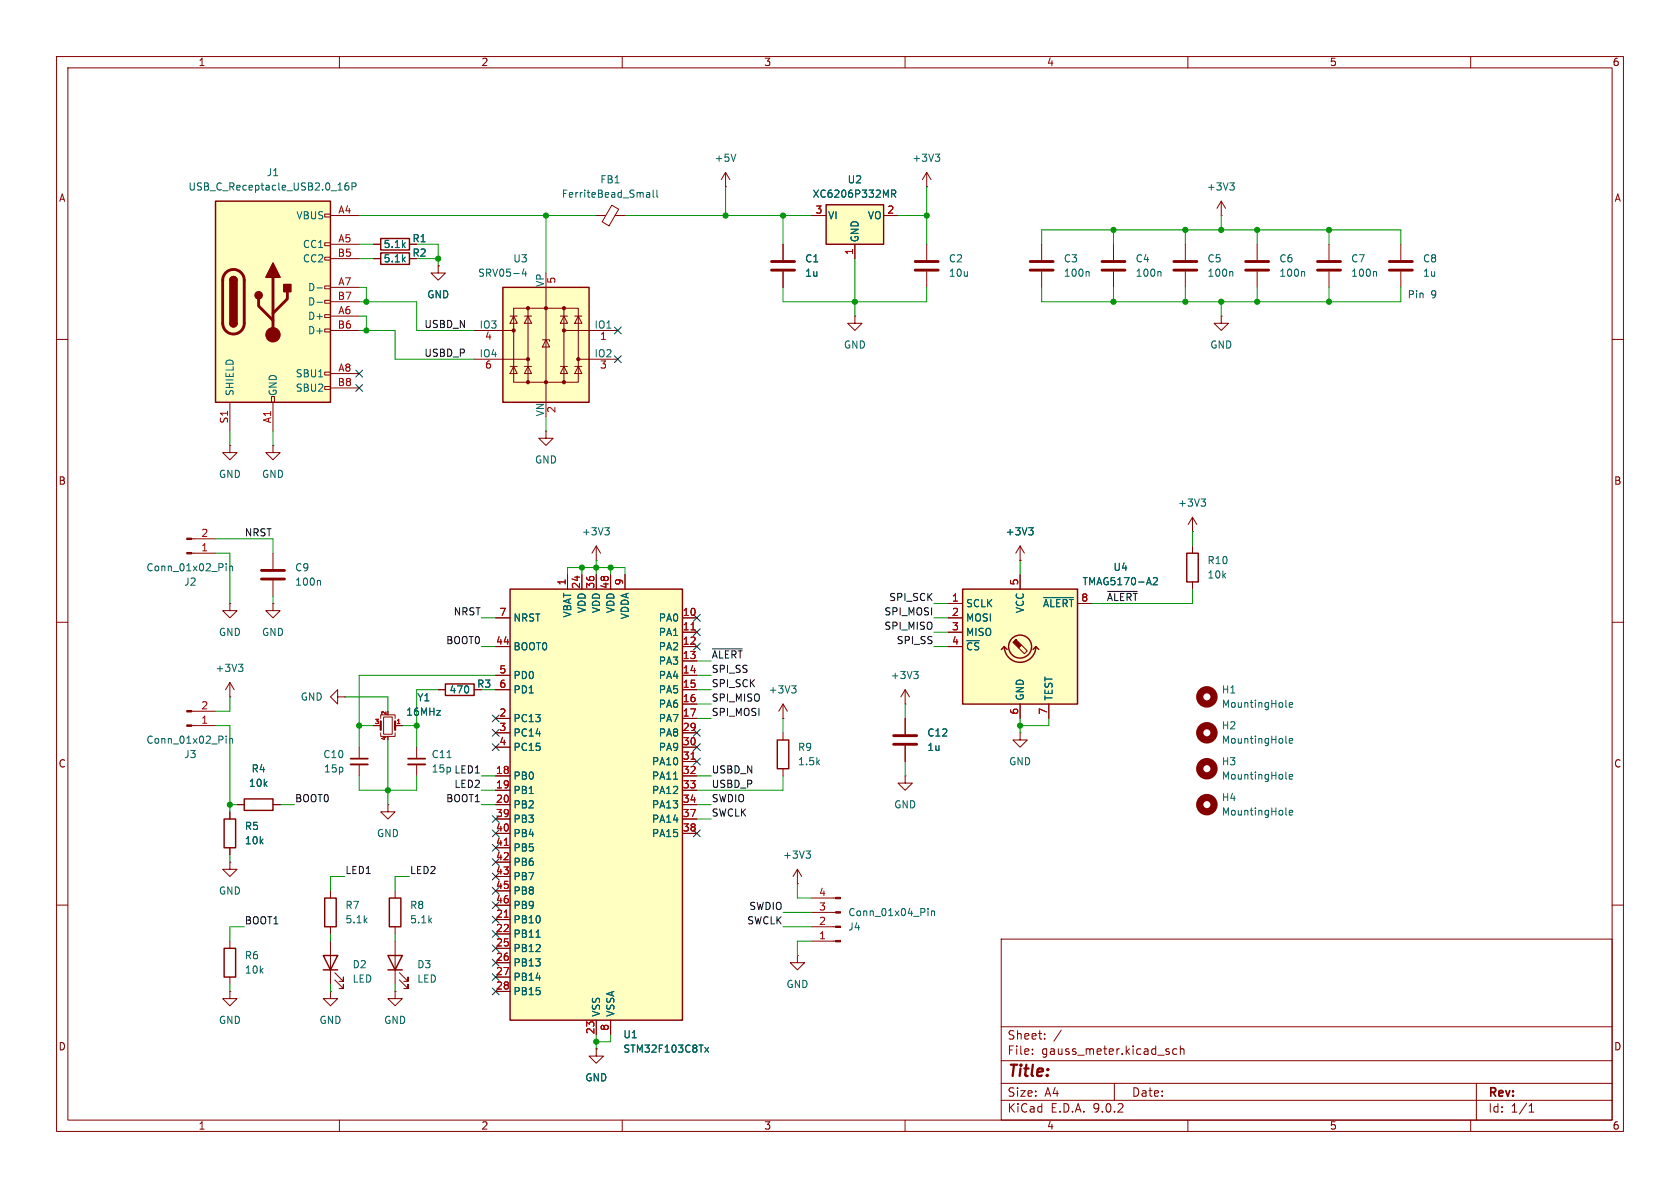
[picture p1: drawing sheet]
<svg xmlns="http://www.w3.org/2000/svg" width="297mm" height="210mm" viewBox="0 0 297 210" stroke-linecap="round" stroke-linejoin="round" font-family="sans-serif">
<g fill="none" stroke="#840000" stroke-width=".18">
<path d="M10 10h277v190h-277zM12 12h273v186h-273zM60 10v2M110 10v2M160 10v2M210 10v2M260 10v2M138.4 43.2v2.8M138.4 48v2.8M184.1 43.2v2.8M184.1 48v2.8M247.6 43.2v2.8"/>
<path d="M247.6 48v2.8M10 60h2M285 60h2M10 110h2M285 110h2M138.4 127h.1M138.4 124.5v2.5M138.4 124.5l-.7 1.2M138.4 124.5l.8 1.2M10 160h2M177 166h108v32h-108zM285 160h2"/>
<path d="M60 198v2M110 198v2M160 198v2M177 194.5h108M177 191.5h108M177 187.5h108M177 181.5h108M182.5 186.3v.1M182.5 185.5v.1M184.7 183.6v.1M184.7 182.8v.1M187.6 182.1l-1.3 2"/>
<path d="M197 191.5v3M206.5 185.9l.2 .2-.2 .3M206.5 185.4l.2 .1M208 185.5l-.4-.1-.3 .3v.4l.2 .2h.5M208.7 185.5l.2-.1 .3 .1 .1 .9M208.7 184.9v1.5M210 198v2M260 198v2M261 191.5v6.5M270.3 196.6h.9M270.3 195.5l.4-.4v1.5"/>
</g>
<path d="M136.4 46.2h4.1M136.4 47.8h4.1M182.1 46.2h4.1M182.1 47.8h4.1M245.6 46.2h4.1M245.6 47.8h4.1" fill="none" stroke="#840000" stroke-width=".51"/>
<path d="M192.4 48l.1 .2v.6M139.9 121.2h.8l-.4 .5M140.5 121.7l.2 .3v.3l-.2 .2" fill="none" stroke="#006464" stroke-width=".18"/>
<path d="M90.2 104.1h30.4v76.2h-30.4z" fill="#ffffc2"/>
<path d="M90.2 104.1h30.4v76.2h-30.4z" fill="none" stroke="#840000" stroke-width=".25"/>
<g fill="none" stroke="#840000" stroke-width=".18">
<path d="M87.6 109.2h2.6M87.6 114.3h2.6M87.6 119.4h2.6M100.3 101.6v2.5M102.9 101.6v2.5M105.4 101.6v2.5M107.9 101.6v2.5M110.5 101.6v2.5M120.6 109.2h2.6M120.6 114.3h2.6M120.6 119.4h2.6M120.6 111.8h2.6"/>
<path d="M120.6 116.8h2.6M87.6 121.9h2.6M87.6 127h2.6M87.6 129.5h2.6M87.6 132.1h2.6M87.6 137.2h2.6M87.6 139.7h2.6M120.6 121.9h2.6M120.6 127h2.6M120.6 129.5h2.6M120.6 132.1h2.6M120.6 137.2h2.6"/>
<path d="M120.6 139.7h2.6M120.6 124.5h2.6M120.6 134.6h2.6M87.6 142.2h2.6M87.6 144.8h2.6M87.6 147.3h2.6M87.6 149.9h2.6M87.6 152.4h2.6M87.6 154.9h2.6M87.6 157.5h2.6M120.6 142.2h2.6M120.6 144.8h2.6"/>
<path d="M120.6 147.3h2.6M87.6 160h2.6M87.6 162.6h2.6M87.6 165.1h2.6M87.6 167.6h2.6M87.6 170.2h2.6M87.6 172.7h2.6M87.6 175.3h2.6M105.4 180.3v2.6M107.9 180.3v2.6"/>
</g>
<path d="M122.2 111.3h.7M122.2 134.2h.7M89.1 149.4h.8M89.1 162.1h.8" fill="none" stroke="#a90000" stroke-width=".18"/>
<path d="M119.1 137.7h.7M94.8 165.7h.7M124.6 185.2l.7 .8M125.3 185.2l-.7 .8" fill="none" stroke="#006464" stroke-width=".18"/>
<path d="M146 36.2h10.2v7h-10.2z" fill="#ffffc2"/>
<path d="M146 36.2h10.2v7h-10.2z" fill="none" stroke="#840000" stroke-width=".25"/>
<path d="M105.4 38.1h1.7M108.2 36.3l1.2 .7-1.7 2.9-1.2-.7zM108.7 38.1h1.8M143.5 38.1h2.5M156.2 38.1h2.5M163.8 33h.1M163.8 30.5l-.7 1.3M163.8 30.5l.8 1.3M163.8 30.5v2.5M151.1 43.2v2.5" fill="none" stroke="#840000" stroke-width=".18"/>
<path d="M114.3 34.1h.5l.1 .8M114.3 34.8h.6M114.9 34.3l-.6 .1M115.5 33.6v1.1l.2 .2M116.1 33.6v1.1l.2 .2M157.6 34.3l.6-.1 .2-.2-.1-.3-.7-.1v1.3M157.9 34.3l.5 .6M165.3 27.2h.8l-.4 .5M165.9 27.7l.2 .3v.3l-.2 .2" fill="none" stroke="#006464" stroke-width=".18"/>
<path d="M88.9 50.8h15.2v20.3h-15.2z" fill="#ffffc2"/>
<g fill="none" stroke="#840000" stroke-width=".18">
<path d="M128.3 33h.1M128.3 30.5l-.8 1.3M128.3 30.5l.7 1.3M128.3 30.5v2.5M66 45.7h1.3M66 43.2h1.3M77.5 47v1.3h1.2l-1.2 1.2-1.3-1.2h1.3M77.5 47h.1M83.8 58.4h7M90.2 55.9h1.2M90.8 54.5h11.4v13.1h-11.4zM90.8 55.9l.6 1.3h-1.2z"/>
<path d="M92.7 55.9h1.3M93.3 55.9l.7 1.3h-1.3zM93.3 54.5v13.1M96.5 50.8v20.3M99.1 55.9h1.2M99.7 55.9l.6 1.3h-1.2zM99.7 54.5v13.1M99.7 58.4h9.5M101.6 55.9h1.3M102.2 55.9l.7 1.3h-1.3zM151.1 55.9v1.3h1.3l-1.3 1.2-1.2-1.2h1.2M151.1 55.9h.1"/>
<path d="M163.8 43.2v2.8M163.8 48v2.8M196.8 43.2v2.8M196.8 48v2.8M40.6 78.7v1.3h1.3l-1.3 1.3-1.2-1.3h1.2M40.6 78.7h.1M48.3 78.7v1.3h1.2l-1.2 1.3-1.3-1.3h1.3M48.3 78.7h.1M83.8 63.5h9.5M90.2 64.8h1.2M90.8 64.8l.6 1.2h-1.2zM92.7 64.8h1.3"/>
<path d="M93.3 64.8l.7 1.2h-1.3zM95.9 60.1h1.3v.2M96.5 60.1l.7 1.2h-1.3zM96.5 76.2v1.3h1.3l-1.3 1.2-1.3-1.2h1.3M96.5 76.2h.1M99.1 64.8h1.2M99.7 64.8l.6 1.2h-1.2zM101.6 64.8h1.3M102.2 64.8l.7 1.2h-1.3zM102.2 63.5h7M105.4 99.1h.1M105.4 96.5l-.8 1.3"/>
<path d="M105.4 96.5l.8 1.3M105.4 96.5v2.6M160 124.5h.1M160 121.9l-.7 1.3M160 121.9l.8 1.3M160 121.9v2.6"/>
</g>
<path d="M67.3 44.7h5.1v2h-5.1zM67.3 42.2h5.1v2h-5.1zM88.9 50.8h15.2v20.3h-15.2z" fill="none" stroke="#840000" stroke-width=".25"/>
<g fill="#840000" stroke="#840000" stroke-width=".18">
<circle cx="102.2" cy="63.5" r=".28"/>
<circle cx="99.7" cy="54.5" r=".28"/>
<circle cx="99.7" cy="58.4" r=".28"/>
<circle cx="99.7" cy="67.6" r=".28"/>
<circle cx="96.5" cy="54.5" r=".28"/>
<circle cx="96.5" cy="67.6" r=".28"/>
<circle cx="93.3" cy="54.5" r=".28"/>
<circle cx="93.3" cy="63.5" r=".28"/>
<circle cx="93.3" cy="67.6" r=".28"/>
<circle cx="90.8" cy="58.4" r=".28"/>
</g>
<path d="M130.1 27.2l-.4 1.3M92.6 47.5l-.3 .9h.8M92.9 48v.8M205.1 48l.1 .2v.6M106.9 93.3h.8l-.4 .5M107.5 93.8l.2 .2v.3l-.2 .3M161.5 118.7h.8l-.4 .5M162.1 119.2l.2 .2v.3l-.2 .3" fill="none" stroke="#006464" stroke-width=".18"/>
<path d="M161.8 46.2h4.1M161.8 47.8h4.1M194.8 46.2h4.1M194.8 47.8h4.1" fill="none" stroke="#840000" stroke-width=".51"/>
<path d="M38.1 35.6h20.3v35.5h-20.3z" fill="#ffffc2"/>
<g fill="none" stroke="#840000" stroke-width=".18">
<path d="M57.4 37.8h1v.6h-1zM58.4 38.1h5.1M215.9 38.1h.1M215.9 35.6l-.8 1.2M215.9 35.6l.8 1.2M215.9 35.6v2.5M57.4 42.9h1v.5h-1zM57.4 45.5h1v.5h-1zM57.4 50.5h1v.6h-1zM57.4 53.1h1v.5h-1zM57.4 55.6h1v.5h-1zM57.4 58.2h1v.5h-1z"/>
<path d="M58.4 43.2h5.1M58.4 45.7h5.1M58.4 50.8h5.1M58.4 53.3h5.1M58.4 55.9h5.1M58.4 58.4h5.1M209.5 43.2v2.8M209.5 48v2.8M215.9 55.9v1.3h1.3l-1.3 1.2-1.3-1.2h1.3M215.9 55.9h.1M222.2 43.2v2.8M222.2 48v2.8"/>
<path d="M234.9 43.2v2.8M234.9 48v2.8M40.6 71.1v5.1M48 70.1h.5v1h-.5zM48.3 71.1v5.1M57.4 65.8h1v.5h-1zM57.4 68.3h1v.5h-1zM58.4 66h5.1M58.4 68.6h5.1M33.9 97.8h4.2M33.9 95.3h4.2M48.3 97.8v2.8"/>
<path d="M40.6 106.7v1.3h1.3l-1.3 1.2-1.2-1.2h1.2M40.6 106.7h.1M48.3 106.7v1.3h1.2l-1.2 1.2-1.3-1.2h1.3M48.3 106.7h.1M48.3 102.6v2.8M33.9 128.3h4.2M33.9 125.7h4.2M40.6 123.2h.1M40.6 120.7v2.5M40.6 120.7l-.7 1.2M40.6 120.7l.8 1.2M59.7 123.2v-1.3l-1.3 1.3 1.3 1.3v-1.3h1.3"/>
<path d="M61 123.2h.1M63.5 132.1v2M63.5 135.1v2.1M66 128.3h1.3M67.3 129.5v.7h2.5v-.7M67.3 127v-.6h2.5v.6M67.8 126.7h1.5v3.1h-1.5zM69.8 128.3h1.3M73.7 132.1v2M73.7 135.1v2.1M77.5 121.9h1.2M138.4 129.5v1.3"/>
<path d="M138.4 135.9v1.3M160 137.2v1.2h1.3l-1.3 1.3-1.3-1.3h1.3M160 137.2h.1M40.6 152.4v1.3h1.3l-1.3 1.2-1.2-1.2h1.2M40.6 152.4h.1M40.6 143.5v1.3M40.6 149.9v1.2M41.9 142.2h1.3M48.3 142.2h1.2M58.4 157.5v1.3M68.6 142.2v1.3h1.2l-1.2 1.3-1.3-1.3h1.3M68.6 142.2h.1"/>
<path d="M69.8 157.5v1.3M141 156.2h.1M141 153.7l-.8 1.2M141 153.7l.7 1.2M141 153.7v2.5M143.5 158.8h4.2M58.4 163.8v1.3M69.8 163.8v1.3M69.8 166.4v7.6M70.6 173.2l1.5 1.6v-.8v.8h-.7M70.6 172l1.5 1.5v-.8v.8h-.7M141 168.9v1.3h1.2l-1.2 1.3-1.3-1.3h1.3"/>
<path d="M141 168.9h.1M143.5 166.4h4.2M143.5 163.8h4.2M143.5 161.3h4.2M105.4 185.4v1.3h1.3l-1.3 1.3-1.3-1.3h1.3M105.4 185.4h.1"/>
</g>
<path d="M38.1 35.6h20.3v35.5h-20.3zM40.6 49.5a.64 .64 0 0 1 .7-.6 .64 .64 0 0 1 .6 .6M40.6 57.2a.64 .64 0 0 0 .7 .6 .64 .64 0 0 0 .6-.6M78.7 120.9h5.1v2h-5.1zM137.4 130.8h2v5.1h-2zM39.6 144.8h2.1v5.1h-2.1zM43.2 141.2h5.1v2.1h-5.1zM57.4 158.8h2v5h-2zM68.8 158.8h2.1v5h-2.1zM68.6 168.9h2.5l-1.3 2.6zM68.6 171.5h2.5" fill="none" stroke="#840000" stroke-width=".25"/>
<path d="M39.9 48.2a1.9 1.9 0 0 1 2.1-.4 1.9 1.9 0 0 1 1.2 1.7v7.7a1.91 1.91 0 0 1-1.9 1.8 1.91 1.91 0 0 1-1.9-1.8v-7.8l.1-.7zM45.7 52.8v1.3l2.6 2.5M48.3 49v10.2M50.8 51.6v1.2l-2.5 2.6M207.5 46.2h4.1M207.5 47.8h4.1M220.2 46.2h4.1M220.2 47.8h4.1M232.9 46.2h4.1M232.9 47.8h4.1M46.2 100.8h4.1M46.2 102.4h4.1" fill="none" stroke="#840000" stroke-width=".51"/>
<g fill="#840000" stroke="#840000" stroke-width=".25">
<path d="M40.6 49.5h1.3v7.7h-1.3z"/>
<path d="M40.8 49.1a.64 .64 0 0 1 .7-.2 .64 .64 0 0 1 .4 .6h-1.3z"/>
<path d="M40.6 57.2h1.3a.64 .64 0 0 1-.6 .6 .64 .64 0 0 1-.7-.6z"/>
<path d="M48.3 46.5l1.2 2.5h-2.5z"/>
<path d="M50.2 50.3h1.2v1.3h-1.2z"/>
<circle cx="45.7" cy="52.2" r=".63"/>
</g>
<g fill="#840000" stroke="#840000" stroke-width=".18">
<path d="M33 97.7h.9v.2h-.9z"/>
<path d="M33 95.1h.9v.3h-.9z"/>
<path d="M33 128.1h.9v.3h-.9z"/>
<path d="M33 125.6h.9v.3h-.9z"/>
<path d="M147.7 166.2h.9v.3h-.9z"/>
<path d="M147.7 163.7h.9v.3h-.9z"/>
<path d="M147.7 161.2h.9v.2h-.9z"/>
<path d="M147.7 158.6h.9v.3h-.9z"/>
<circle cx="48.3" cy="59.2" r="1.27"/>
</g>
<g fill="none" stroke="#006464" stroke-width=".18">
<path d="M61.6 32.3l-.4 .1a.86 .86 0 0 0 0 1.2l.4-.1 .1-.4-.3-.3-.3 .1-.1 .2M62.2 33l.6-.1 .2-.1-.1-.3-.7-.2v1.3M217.4 32.3h.8l-.4 .5M218 32.8l.2 .3v.3l-.2 .2M56 50.9h1M56 53.4h1M217.8 48l.1 .2v.6M230.5 48l.1 .2v.6M243.2 48l.1 .2v.6M40 99.6v.2M40 100.1v.8M40.6 100.1v.8"/>
<path d="M40.6 100.2l.2-.1h.3v.8M42.2 117.4h.7l-.4 .5M42.7 117.9l.2 .2v.3l-.2 .3M56.5 102.6l.2 .2v.6M40 130.1v.1M40 130.5v.9M40.6 130.5v.9M40.6 130.7l.2-.2 .3 .1v.8M79 133.9h.8M227.3 137.6l.2 .1M227.3 124.9l.2 .1M227.9 137.3l.6-.1v-.2l-.4-.1-.2 .2 .1 .6h.5"/>
<path d="M227.9 124.6l.6-.1v-.2l-.4-.1-.2 .2 .1 .6h.5M142.5 150.4h.8l-.5 .5M143 150.9l.3 .3v.3l-.3 .2M227.3 143.9l.2 .2M227.9 143.7l.6-.2v-.2l-.4-.1-.2 .2 .1 .6h.5M164.1 160.6v.1M164.1 161v.9M164.7 161v.9M164.7 161.1l.1-.1 .4 .1v.8"/>
</g>
<path d="M62 134.1h3M72.1 134.1h3.1" fill="none" stroke="#840000" stroke-width=".3"/>
<path d="M62 135.1h3M72.1 135.1h3.1" fill="none" stroke="#840000" stroke-width=".33"/>
<path d="M67.3 127.5v1.5M69.8 127.5v1.5" fill="none" stroke="#840000" stroke-width=".38"/>
<g fill="none" stroke="#840000" stroke-width="1.3">
<circle cx="213.4" cy="123.2" r="1.27"/>
<circle cx="213.4" cy="135.9" r="1.27"/>
<circle cx="213.4" cy="142.2" r="1.27"/>
</g>
<path d="M170.2 104.1h20.3v20.4h-20.3z" fill="#ffffc2"/>
<g fill="none" stroke="#840000" stroke-width=".25">
<path d="M209.8 97.8h2v5.1h-2zM170.2 104.1h20.3v20.4h-20.3zM177.5 114.3a2.79 2.79 0 0 0 2.8 2.8 2.79 2.79 0 0 0 2.8-2.8M177.5 114.3l-.5 .5M177.5 114.3l.6 .5M183.1 114.3l-.5 .5M183.1 114.3l.5 .5M39.6 167.6h2.1v5.1h-2.1zM57.1 168.9h2.6l-1.3 2.6zM57.1 171.5h2.6"/>
<circle cx="180.3" cy="114.3" r="2.03"/>
</g>
<path d="M179.6 113l1 1-.5 .6-1-1.1 .5-.5 .1 .2z" fill="#840000" stroke="#840000" stroke-width=".18"/>
<g fill="none" stroke="#840000" stroke-width=".18">
<path d="M143.5 38.1h2.5M156.2 38.1h2.5M66 43.2h1.3M66 45.7h1.3M77.5 47h.1M138.4 43.2v2.8M138.4 48v2.8M151.1 43.2v2.5M180.3 99.1h.1M180.3 96.5v2.6M180.3 96.5l-.7 1.3M180.3 96.5l.8 1.3"/>
<path d="M210.8 94h.1M210.8 91.4l-.7 1.3M210.8 91.4l.8 1.3M210.8 91.4v2.6M210.8 96.5v1.3M87.6 109.2h2.6M87.6 114.3h2.6M87.6 119.4h2.6M100.3 101.6v2.5M102.9 101.6v2.5M105.4 101.6v2.5M107.9 101.6v2.5"/>
<path d="M110.5 101.6v2.5M120.6 109.2h2.6M120.6 111.8h2.6M120.6 114.3h2.6M120.6 119.4h2.6M120.6 116.8h2.6M167.6 106.7h2.6M167.6 109.2h2.6M167.6 111.8h2.6M167.6 114.3h2.6M180.3 101.6v2.5M180.6 114l1 1.1-.5 .5-1-1"/>
<path d="M190.5 106.7h2.5M210.8 102.9v1.2M66 128.3h1.3M69.8 128.3h1.3M77.5 121.9h1.2M87.6 121.9h2.6M87.6 127h2.6M87.6 129.5h2.6M87.6 132.1h2.6M87.6 137.2h2.6M87.6 139.7h2.6M120.6 121.9h2.6"/>
<path d="M120.6 127h2.6M120.6 129.5h2.6M120.6 132.1h2.6M120.6 137.2h2.6M120.6 139.7h2.6M120.6 124.5h2.6M120.6 134.6h2.6M160 127v2.8M160 131.8v2.8M180.3 129.5v1.3h1.3l-1.3 1.3-1.2-1.3h1.2M180.3 129.5h.1M180.3 124.5v2.5"/>
<path d="M185.4 124.5v2.5M40.6 143.5v1.3M40.6 149.9v1.2M41.9 142.2h1.3M48.3 142.2h1.2M87.6 142.2h2.6M87.6 144.8h2.6M87.6 147.3h2.6M87.6 149.9h2.6M87.6 152.4h2.6M87.6 154.9h2.6M87.6 157.5h2.6"/>
<path d="M120.6 142.2h2.6M120.6 144.8h2.6M120.6 147.3h2.6M40.6 175.3v1.2h1.3l-1.3 1.3-1.2-1.3h1.2M40.6 175.3h.1M40.6 166.4v1.2M40.6 172.7v1.3M58.4 175.3v1.2h1.3l-1.3 1.3-1.3-1.3h1.3M58.4 175.3h.1M58.4 166.4v7.6M59.2 173.2l1.5 1.6v-.8v.8h-.8M59.2 172l1.5 1.5v-.8v.8h-.8"/>
<path d="M69.8 175.3v1.2h1.3l-1.3 1.3-1.2-1.3h1.2M69.8 175.3h.1M87.6 160h2.6M87.6 162.6h2.6M87.6 165.1h2.6M87.6 167.6h2.6M87.6 170.2h2.6M87.6 172.7h2.6M87.6 175.3h2.6M105.4 185.4h.1M105.4 180.3v2.6M107.9 180.3v2.6"/>
</g>
<g fill="none" stroke="#006464" stroke-width=".18">
<path d="M157.6 34.3l.6-.1 .2-.2-.1-.3-.7-.1v1.3M157.9 34.3l.5 .6M181.9 93.3h.7l-.4 .5M182.4 93.8l.2 .2v.3l-.2 .3M212.3 88.2h.8l-.4 .5M212.9 88.7l.2 .2v.3l-.2 .3M184.5 105.6h5.3M203.9 102.2l.5-.1 .2 .4-.8 .9h.8M119.1 137.7h.7M227.3 131.2l.2 .2M227.9 131l.6-.2v-.2l-.4-.1-.2 .2 .1 .6h.5M94.8 165.7h.7"/>
<path d="M124.6 185.2l.7 .8M125.3 185.2l-.7 .8"/>
</g>
<circle cx="213.4" cy="129.5" r="1.27" fill="none" stroke="#840000" stroke-width="1.3"/>
<path d="M158 130h4.1M158 131.6h4.1" fill="none" stroke="#840000" stroke-width=".51"/>
<path d="M126 114.7h5.2M195.8 104.5h5.3" fill="none" stroke="#0f0f0f" stroke-width=".18"/>
<g fill="none" stroke="#009600" stroke-width=".18">
<path d="M63.5 38.1h41.9M96.5 38.1v10.2M110.5 38.1h33M128.3 33v5.1M138.4 38.1v5.1M158.7 38.1h5.1M163.8 33v10.2M215.9 38.1v2.5M63.5 53.3h10.2v5.1h10.1M63.5 43.2h2.5M63.5 58.4h6.3v5.1h14M63.5 55.9h1.3v2.5"/>
<path d="M63.5 50.8h1.3v2.5M63.5 45.7h2.5M73.7 43.2h3.8v3.8M73.7 45.7h3.8M138.4 50.8v2.5h25.4v-2.5M151.1 45.7v10.2M184.1 43.2v-2.6h63.5v2.6M184.1 50.8v2.5h63.5v-2.5M196.8 40.6v2.6M196.8 50.8v2.5M209.5 40.6v2.6M209.5 50.8v2.5"/>
<path d="M215.9 53.3v2.6M222.2 40.6v2.6M222.2 50.8v2.5M234.9 40.6v2.6M234.9 50.8v2.5M40.6 76.2v2.5M48.3 76.2v2.5M96.5 73.7v2.5M38.1 95.3h10.2v2.5M38.1 97.8h2.5v8.9M105.4 99.1v2.5M180.3 99.1v2.5"/>
<path d="M210.8 94v2.5M48.3 105.4v1.3M85.1 114.3h2.5M85.1 109.2h2.5M87.6 119.4h-24.1v12.7M100.3 101.6v-1.3h10.2v1.3M102.9 100.3v1.3M107.9 100.3v1.3M123.2 119.4h2.5M123.2 116.8h2.5M165.1 114.3h2.5M165.1 111.8h2.5"/>
<path d="M165.1 106.7h2.5M165.1 109.2h2.5M210.8 104.1v2.6h-17.8M38.1 128.3h2.5v15.2M40.6 123.2v2.5h-2.5M61 123.2h7.6v2.5M63.5 137.2v2.5h10.2v-2.5M63.5 128.3h2.5M68.6 130.8v11.4M71.1 128.3h2.6M77.5 121.9h-3.8v10.2M85.1 121.9h2.5"/>
<path d="M85.1 139.7h2.5M85.1 137.2h2.5M123.2 121.9h2.5M123.2 127h2.5M123.2 124.5h2.5M123.2 137.2h2.5M138.4 127v2.5M138.4 137.2v2.5h-15.2M160 124.5v2.5M160 134.6v2.6M180.3 127v2.5M185.4 127v1.3h-5.1"/>
<path d="M40.6 142.2h1.3M40.6 151.1v1.3M49.5 142.2h2.6M61 154.9h-2.6v2.6M72.4 154.9h-2.6v2.6M85.1 142.2h2.5M123.2 142.2h2.5M123.2 144.8h2.5M141 156.2v2.6h2.5M40.6 174v1.3M43.2 163.8h-2.6v2.6M58.4 165.1v1.3"/>
<path d="M58.4 174v1.3M69.8 165.1v1.3M69.8 174v1.3M138.4 163.8h5.1M138.4 161.3h5.1M143.5 166.4h-2.5v2.5M105.4 182.9v2.5M107.9 182.9v1.3h-2.5"/>
</g>
<g fill="none" stroke="#000084" stroke-width=".18">
<path d="M108.6 57.8l1.2 1.2M109.8 57.8l-1.2 1.2M62.9 68l1.2 1.2M62.9 65.4l1.2 1.2M64.1 68l-1.2 1.2M64.1 65.4l-1.2 1.2M108.6 62.9l1.2 1.2M109.8 62.9l-1.2 1.2M122.6 111.2l1.2 1.2M122.6 113.7l1.2 1.2M122.6 108.6l1.2 1.2M123.8 111.2l-1.2 1.2"/>
<path d="M123.8 108.6l-1.2 1.2M123.8 113.7l-1.2 1.2M87 126.4l1.2 1.2M87 131.5l1.2 1.2M87 128.9l1.2 1.2M88.2 126.4l-1.2 1.2M88.2 131.5l-1.2 1.2M88.2 128.9l-1.2 1.2M122.6 134l1.2 1.2M122.6 128.9l1.2 1.2M122.6 131.5l1.2 1.2M123.8 128.9l-1.2 1.2"/>
<path d="M123.8 131.5l-1.2 1.2M123.8 134l-1.2 1.2M87 149.3l1.2 1.2M87 146.7l1.2 1.2M87 144.2l1.2 1.2M87 151.8l1.2 1.2M87 159.4l1.2 1.2M87 154.3l1.2 1.2M87 156.9l1.2 1.2M88.2 149.3l-1.2 1.2M88.2 146.7l-1.2 1.2M88.2 144.2l-1.2 1.2"/>
<path d="M88.2 151.8l-1.2 1.2M88.2 159.4l-1.2 1.2M88.2 154.3l-1.2 1.2M88.2 156.9l-1.2 1.2M122.6 146.7l1.2 1.2M123.8 146.7l-1.2 1.2M87 164.5l1.2 1.2M87 174.7l1.2 1.2M87 172.1l1.2 1.2M87 169.6l1.2 1.2M87 167l1.2 1.2M87 162l1.2 1.2"/>
<path d="M88.2 164.5l-1.2 1.2M88.2 174.7l-1.2 1.2M88.2 172.1l-1.2 1.2M88.2 169.6l-1.2 1.2M88.2 167l-1.2 1.2M88.2 162l-1.2 1.2"/>
</g>
<path d="M122.2 111.3h.7M122.2 134.2h.7M89.1 149.4h.8M89.1 162.1h.8" fill="none" stroke="#a90000" stroke-width=".18"/>
<g fill="#009600" stroke="#009600" stroke-width=".18">
<circle cx="40.6" cy="142.2" r=".46"/>
<circle cx="64.8" cy="58.4" r=".46"/>
<circle cx="64.8" cy="53.3" r=".46"/>
<circle cx="102.9" cy="100.3" r=".46"/>
<circle cx="77.5" cy="45.7" r=".46"/>
<circle cx="96.5" cy="38.1" r=".46"/>
<circle cx="105.4" cy="184.2" r=".46"/>
<circle cx="105.4" cy="100.3" r=".46"/>
<circle cx="73.7" cy="128.3" r=".46"/>
<circle cx="63.5" cy="128.3" r=".46"/>
<circle cx="68.6" cy="139.7" r=".46"/>
<circle cx="234.9" cy="40.6" r=".46"/>
<circle cx="234.9" cy="53.3" r=".46"/>
<circle cx="222.2" cy="53.3" r=".46"/>
<circle cx="215.9" cy="53.3" r=".46"/>
<circle cx="222.2" cy="40.6" r=".46"/>
<circle cx="215.9" cy="40.6" r=".46"/>
<circle cx="209.5" cy="40.6" r=".46"/>
<circle cx="209.5" cy="53.3" r=".46"/>
<circle cx="196.8" cy="40.6" r=".46"/>
<circle cx="128.3" cy="38.1" r=".46"/>
<circle cx="107.9" cy="100.3" r=".46"/>
<circle cx="163.8" cy="38.1" r=".46"/>
<circle cx="151.1" cy="53.3" r=".46"/>
<circle cx="138.4" cy="38.1" r=".46"/>
<circle cx="196.8" cy="53.3" r=".46"/>
<circle cx="180.3" cy="128.3" r=".46"/>
</g>
<text font-size="2.8" fill="#840000" x="178" y="190.9">Title:</text>
<g font-size="2.1" fill="#840000">
<text x="178" y="184">Sheet:</text>
<text x="178" y="186.7">File:</text>
<text x="184.1" y="186.7">gauss_meter.kicad_sch</text>
<text x="178" y="196.9">KiCad</text>
<text x="178" y="194.1">Size:</text>
<text x="184.7" y="194.1">A4</text>
<text x="185.7" y="196.9">E.D.A.</text>
<text x="193.3" y="196.9">9.0.2</text>
<text x="200" y="194.1">Date:</text>
<text x="263" y="194.3">Rev:</text>
<text x="263" y="196.9">Id:</text>
<text x="267.1" y="196.9">1/1</text>
</g>
<g font-size="1.8" fill="#840000">
<text x="35" y="11.9">1</text>
<text x="85" y="11.9">2</text>
<text x="135" y="11.9">3</text>
<text x="185" y="11.9">4</text>
<text x="235" y="11.9">5</text>
<text x="285" y="11.9">6</text>
<text x="10.3" y="35.9">A</text>
<text x="285.3" y="35.9">A</text>
<text x="72.8" y="45.6">R2</text>
<text x="72.8" y="43">R1</text>
<text x="10.3" y="85.9">B</text>
<text x="285.3" y="85.9">B</text>
<text x="84.3" y="121.8">R3</text>
<text x="10.3" y="135.9">C</text>
<text x="285.3" y="135.9">C</text>
<text x="10.3" y="185.9">D</text>
<text x="285.3" y="185.9">D</text>
<text x="35" y="199.9">1</text>
<text x="85" y="199.9">2</text>
<text x="135" y="199.9">3</text>
<text x="185" y="199.9">4</text>
<text x="235" y="199.9">5</text>
<text x="285" y="199.9">6</text>
</g>
<g font-size="1.8" fill="#006464">
<text x="126.2" y="28.8">+5V</text>
<text x="161.2" y="28.8">+3V3</text>
<text x="33.2" y="33.9">USB_C_Receptacle_USB2.0_16P</text>
<text x="47.1" y="31.3">J1</text>
<text x="99.2" y="35.2">FerriteBead_Small</text>
<text x="106" y="32.6">FB1</text>
<text x="143.6" y="35.2">XC6206P332MR</text>
<text x="149.8" y="32.6">U2</text>
<text x="213.3" y="33.9">+3V3</text>
<text x="52.3" y="39">VBUS</text>
<text x="146.3" y="39">VI</text>
<text x="153.3" y="39">VO</text>
<text x="53.5" y="44">CC1</text>
<text x="53.5" y="46.6">CC2</text>
<text x="67.7" y="46.6">5.1k</text>
<text x="67.7" y="44">5.1k</text>
<text x="90.6" y="46.6">U3</text>
<text x="142.2" y="46.6">C1</text>
<text x="152" y="42.9" transform="rotate(-90 152 42.9)">GND</text>
<text x="167.6" y="46.6">C2</text>
<text x="188" y="46.6">C3</text>
<text x="200.7" y="46.6">C4</text>
<text x="213.4" y="46.6">C5</text>
<text x="226.1" y="46.6">C6</text>
<text x="238.8" y="46.6">C7</text>
<text x="251.5" y="46.6">C8</text>
<text x="54.4" y="51.7">D-</text>
<text x="75.4" y="52.9">GND</text>
<text x="84.4" y="49.1">SRV05-4</text>
<text x="96.3" y="50.8" transform="rotate(-90 96.3 50.8)">VP</text>
<text x="142.2" y="49.1">1u</text>
<text x="167.6" y="49.1">10u</text>
<text x="188" y="49.1">100n</text>
<text x="200.7" y="49.1">100n</text>
<text x="213.4" y="49.1">100n</text>
<text x="226.1" y="49.1">100n</text>
<text x="238.8" y="49.1">100n</text>
<text x="251.5" y="49.1">1u</text>
<text x="54.4" y="54.2">D-</text>
<text x="54.4" y="56.7">D+</text>
<text x="54.4" y="59.3">D+</text>
<text x="84.7" y="58.2">IO3</text>
<text x="105" y="58.2">IO1</text>
<text x="84.7" y="63.2">IO4</text>
<text x="105" y="63.2">IO2</text>
<text x="149.1" y="61.8">GND</text>
<text x="213.9" y="61.8">GND</text>
<text x="41.5" y="70.1" transform="rotate(-90 41.5 70.1)">SHIELD</text>
<text x="49.1" y="70.1" transform="rotate(-90 49.1 70.1)">GND</text>
<text x="52.2" y="66.9">SBU1</text>
<text x="52.2" y="69.4">SBU2</text>
<text x="96.3" y="73.7" transform="rotate(-90 96.3 73.7)">VN</text>
<text x="94.5" y="82.1">GND</text>
<text x="38.6" y="84.7">GND</text>
<text x="46.2" y="84.7">GND</text>
<text x="208.2" y="89.8">+3V3</text>
<text x="102.8" y="94.8">+3V3</text>
<text x="177.7" y="94.8">+3V3</text>
<text x="25.8" y="101.2">Conn_01x02_Pin</text>
<text x="52.1" y="101.2">C9</text>
<text x="196.7" y="101.1">U4</text>
<text x="213.4" y="99.9">R10</text>
<text x="32.5" y="103.7">J2</text>
<text x="52.1" y="103.7">100n</text>
<text x="170.7" y="107.5">SCLK</text>
<text x="184.3" y="107.5">~{ALERT}</text>
<text x="191.3" y="103.7">TMAG5170-A2</text>
<text x="213.4" y="102.5">10k</text>
<text x="38.6" y="112.6">GND</text>
<text x="46.2" y="112.6">GND</text>
<text x="90.7" y="110.1">NRST</text>
<text x="101.2" y="109.3" transform="rotate(-90 101.2 109.3)">VBAT</text>
<text x="103.7" y="108.5" transform="rotate(-90 103.7 108.5)">VDD</text>
<text x="106.3" y="108.5" transform="rotate(-90 106.3 108.5)">VDD</text>
<text x="108.8" y="108.5" transform="rotate(-90 108.8 108.5)">VDD</text>
<text x="111.4" y="109.6" transform="rotate(-90 111.4 109.6)">VDDA</text>
<text x="116.4" y="110.1">PA0</text>
<text x="116.4" y="112.6">PA1</text>
<text x="170.7" y="110.1">MOSI</text>
<text x="170.7" y="112.6">MISO</text>
<text x="181.2" y="108.5" transform="rotate(-90 181.2 108.5)">VCC</text>
<text x="38" y="119">+3V3</text>
<text x="90.7" y="115.2">BOOT0</text>
<text x="116.4" y="115.2">PA2</text>
<text x="116.4" y="117.7">PA3</text>
<text x="170.7" y="115.2">~{CS}</text>
<text x="53.1" y="124.1">GND</text>
<text x="73.7" y="124.2">Y1</text>
<text x="79.4" y="122.8">470</text>
<text x="90.7" y="120.2">PD0</text>
<text x="90.7" y="122.8">PD1</text>
<text x="116.4" y="120.2">PA4</text>
<text x="116.4" y="122.8">PA5</text>
<text x="116.4" y="125.3">PA6</text>
<text x="135.8" y="122.8">+3V3</text>
<text x="157.4" y="120.2">+3V3</text>
<text x="181.2" y="124" transform="rotate(-90 181.2 124)">GND</text>
<text x="186.3" y="124" transform="rotate(-90 186.3 124)">TEST</text>
<text x="215.9" y="122.8">H1</text>
<text x="215.9" y="125.3">MountingHole</text>
<text x="25.8" y="131.7">Conn_01x02_Pin</text>
<text x="71.7" y="126.7">16MHz</text>
<text x="90.7" y="127.9">PC13</text>
<text x="90.7" y="130.4">PC14</text>
<text x="116.4" y="127.9">PA7</text>
<text x="116.4" y="130.4">PA8</text>
<text x="163.8" y="130.4">C12</text>
<text x="215.9" y="129.1">H2</text>
<text x="215.9" y="131.7">MountingHole</text>
<text x="32.5" y="134.2">J3</text>
<text x="44.4" y="136.8">R4</text>
<text x="57.1" y="134.2">C10</text>
<text x="57.2" y="136.8">15p</text>
<text x="76.2" y="134.2">C11</text>
<text x="90.7" y="132.9">PC15</text>
<text x="115.2" y="135.5">PA10</text>
<text x="116.4" y="132.9">PA9</text>
<text x="141" y="132.9">R9</text>
<text x="141" y="135.5">1.5k</text>
<text x="163.8" y="132.9">1u</text>
<text x="178.3" y="135.5">GND</text>
<text x="215.9" y="135.5">H3</text>
<text x="43.9" y="139.3">10k</text>
<text x="90.7" y="138">PB0</text>
<text x="90.7" y="140.6">PB1</text>
<text x="90.7" y="143.1">PB2</text>
<text x="115.2" y="138">PA11</text>
<text x="115.2" y="140.6">PA12</text>
<text x="115.2" y="143.1">PA13</text>
<text x="158" y="143.1">GND</text>
<text x="215.9" y="138">MountingHole</text>
<text x="215.9" y="141.8">H4</text>
<text x="43.2" y="146.9">R5</text>
<text x="43.2" y="149.5">10k</text>
<text x="66.5" y="148.2">GND</text>
<text x="90.7" y="145.6">PB3</text>
<text x="90.7" y="148.2">PB4</text>
<text x="115.2" y="145.6">PA14</text>
<text x="115.2" y="148.2">PA15</text>
<text x="215.9" y="144.4">MountingHole</text>
<text x="90.7" y="150.7">PB5</text>
<text x="90.7" y="153.3">PB6</text>
<text x="90.7" y="155.8">PB7</text>
<text x="138.3" y="152">+3V3</text>
<text x="38.6" y="158.3">GND</text>
<text x="61" y="160.9">R7</text>
<text x="72.4" y="160.9">R8</text>
<text x="90.7" y="158.3">PB8</text>
<text x="90.7" y="160.9">PB9</text>
<text x="61" y="163.4">5.1k</text>
<text x="72.4" y="163.4">5.1k</text>
<text x="90.7" y="163.4">PB10</text>
<text x="90.7" y="166">PB11</text>
<text x="149.9" y="164.7">J4</text>
<text x="149.9" y="162.2">Conn_01x04_Pin</text>
<text x="43.2" y="169.8">R6</text>
<text x="43.2" y="172.3">10k</text>
<text x="62.2" y="171.4">D2</text>
<text x="62.2" y="173.9">LED</text>
<text x="73.7" y="171.4">D3</text>
<text x="73.7" y="173.9">LED</text>
<text x="90.7" y="168.5">PB12</text>
<text x="90.7" y="171">PB13</text>
<text x="90.7" y="173.6">PB14</text>
<text x="90.7" y="176.1">PB15</text>
<text x="106.3" y="179.8" transform="rotate(-90 106.3 179.8)">VSS</text>
<text x="108.8" y="179.8" transform="rotate(-90 108.8 179.8)">VSSA</text>
<text x="138.9" y="174.9">GND</text>
<text x="38.6" y="181.2">GND</text>
<text x="56.4" y="181.2">GND</text>
<text x="67.8" y="181.2">GND</text>
<text x="110.1" y="183.7">U1</text>
<text x="103.4" y="191.4">GND</text>
<text x="110.1" y="186.3">STM32F103C8Tx</text>
</g>
<g font-size="1.8" fill="#a90000">
<text x="59.7" y="37.8">A4</text>
<text x="144.1" y="37.8">3</text>
<text x="156.8" y="37.8">2</text>
<text x="59.6" y="45.5">B5</text>
<text x="59.7" y="42.9">A5</text>
<text x="150.9" y="45.2" transform="rotate(-90 150.9 45.2)">1</text>
<text x="59.6" y="53.1">B7</text>
<text x="59.7" y="50.5">A7</text>
<text x="98.5" y="50.2" transform="rotate(-90 98.5 50.2)">5</text>
<text x="59.6" y="58.2">B6</text>
<text x="59.7" y="55.6">A6</text>
<text x="59.7" y="65.8">A8</text>
<text x="85.7" y="60.4">4</text>
<text x="85.7" y="65.5">6</text>
<text x="106" y="60.4">1</text>
<text x="106" y="65.5">3</text>
<text x="59.6" y="68.3">B8</text>
<text x="40.4" y="75" transform="rotate(-90 40.4 75)">S1</text>
<text x="48" y="74.9" transform="rotate(-90 48 74.9)">A1</text>
<text x="98.5" y="73.1" transform="rotate(-90 98.5 73.1)">2</text>
<text x="35.5" y="95">2</text>
<text x="35.5" y="97.5">1</text>
<text x="100.1" y="103.6" transform="rotate(-90 100.1 103.6)">1</text>
<text x="102.6" y="104.2" transform="rotate(-90 102.6 104.2)">24</text>
<text x="105.2" y="104.2" transform="rotate(-90 105.2 104.2)">36</text>
<text x="107.7" y="104.2" transform="rotate(-90 107.7 104.2)">48</text>
<text x="110.2" y="103.6" transform="rotate(-90 110.2 103.6)">9</text>
<text x="168.2" y="106.4">1</text>
<text x="180.1" y="103.6" transform="rotate(-90 180.1 103.6)">5</text>
<text x="191.1" y="106.4">8</text>
<text x="88.2" y="109">7</text>
<text x="120.6" y="109">10</text>
<text x="120.6" y="111.5">11</text>
<text x="168.2" y="109">2</text>
<text x="168.2" y="111.5">3</text>
<text x="87.6" y="114">44</text>
<text x="88.2" y="119.1">5</text>
<text x="120.6" y="114">12</text>
<text x="120.6" y="116.6">13</text>
<text x="120.6" y="119.1">14</text>
<text x="168.2" y="114">4</text>
<text x="35.5" y="125.5">2</text>
<text x="88.2" y="121.7">6</text>
<text x="120.6" y="121.7">15</text>
<text x="120.6" y="124.2">16</text>
<text x="35.5" y="128">1</text>
<text x="88.2" y="126.7">2</text>
<text x="88.2" y="129.3">3</text>
<text x="88.2" y="131.8">4</text>
<text x="120.6" y="126.7">17</text>
<text x="120.6" y="129.3">29</text>
<text x="120.6" y="131.8">30</text>
<text x="180.1" y="126.4" transform="rotate(-90 180.1 126.4)">6</text>
<text x="185.2" y="126.4" transform="rotate(-90 185.2 126.4)">7</text>
<text x="87.6" y="136.9">18</text>
<text x="120.6" y="134.4">31</text>
<text x="120.6" y="136.9">32</text>
<text x="87.6" y="139.4">19</text>
<text x="87.6" y="142">20</text>
<text x="120.6" y="139.4">33</text>
<text x="120.6" y="142">34</text>
<text x="87.6" y="144.5">39</text>
<text x="87.6" y="147.1">40</text>
<text x="87.6" y="149.6">41</text>
<text x="120.6" y="144.5">37</text>
<text x="120.6" y="147.1">38</text>
<text x="87.6" y="152.1">42</text>
<text x="87.6" y="154.7">43</text>
<text x="87.6" y="157.2">45</text>
<text x="87.6" y="159.8">46</text>
<text x="144.7" y="161">3</text>
<text x="144.7" y="158.5">4</text>
<text x="87.6" y="162.3">21</text>
<text x="87.6" y="164.8">22</text>
<text x="87.6" y="167.4">25</text>
<text x="144.7" y="166.1">1</text>
<text x="144.7" y="163.6">2</text>
<text x="87.6" y="169.9">26</text>
<text x="87.6" y="172.5">27</text>
<text x="87.6" y="175">28</text>
<text x="105.2" y="182.9" transform="rotate(-90 105.2 182.9)">23</text>
<text x="107.7" y="182.3" transform="rotate(-90 107.7 182.3)">8</text>
</g>
<g font-size="1.8" fill="#0000c2">
<text x="248.8" y="52.9">Pin</text>
<text x="253" y="52.9">9</text>
</g>
<g font-size="1.8" fill="#0f0f0f">
<text x="74.9" y="58.1">USBD_N</text>
<text x="74.9" y="63.2">USBD_P</text>
<text x="43.2" y="94.9">NRST</text>
<text x="157.1" y="106.3">SPI_SCK</text>
<text x="195.6" y="106.3">~{ALERT}</text>
<text x="78.8" y="114">BOOT0</text>
<text x="80.1" y="108.9">NRST</text>
<text x="156.2" y="108.9">SPI_MOSI</text>
<text x="156.2" y="111.4">SPI_MISO</text>
<text x="158.4" y="114">SPI_SS</text>
<text x="125.7" y="116.5">~{ALERT}</text>
<text x="125.7" y="119">SPI_SS</text>
<text x="125.7" y="121.6">SPI_SCK</text>
<text x="125.7" y="124.1">SPI_MISO</text>
<text x="125.7" y="126.7">SPI_MOSI</text>
<text x="76.2" y="136.8">15p LED1</text>
<text x="125.7" y="136.8">USBD_N</text>
<text x="52.1" y="141.9">BOOT0</text>
<text x="78.8" y="141.9">BOOT1</text>
<text x="80.2" y="139.4">LED2</text>
<text x="125.7" y="139.4">USBD_P</text>
<text x="125.7" y="141.9">SWDIO</text>
<text x="125.7" y="144.4">SWCLK</text>
<text x="61" y="154.6">LED1</text>
<text x="72.4" y="154.6">LED2</text>
<text x="132.4" y="160.9">SWDIO</text>
<text x="43.2" y="163.5">BOOT1</text>
<text x="132" y="163.5">SWCLK</text>
</g>
<g font-size="1.1" fill="#a90000">
<text x="66.2" y="128">3</text>
<text x="68.3" y="131" transform="rotate(-90 68.3 131)">4</text>
<text x="68.3" y="126.6" transform="rotate(-90 68.3 126.6)">2</text>
<text x="70" y="128">1</text>
</g>
</svg>
